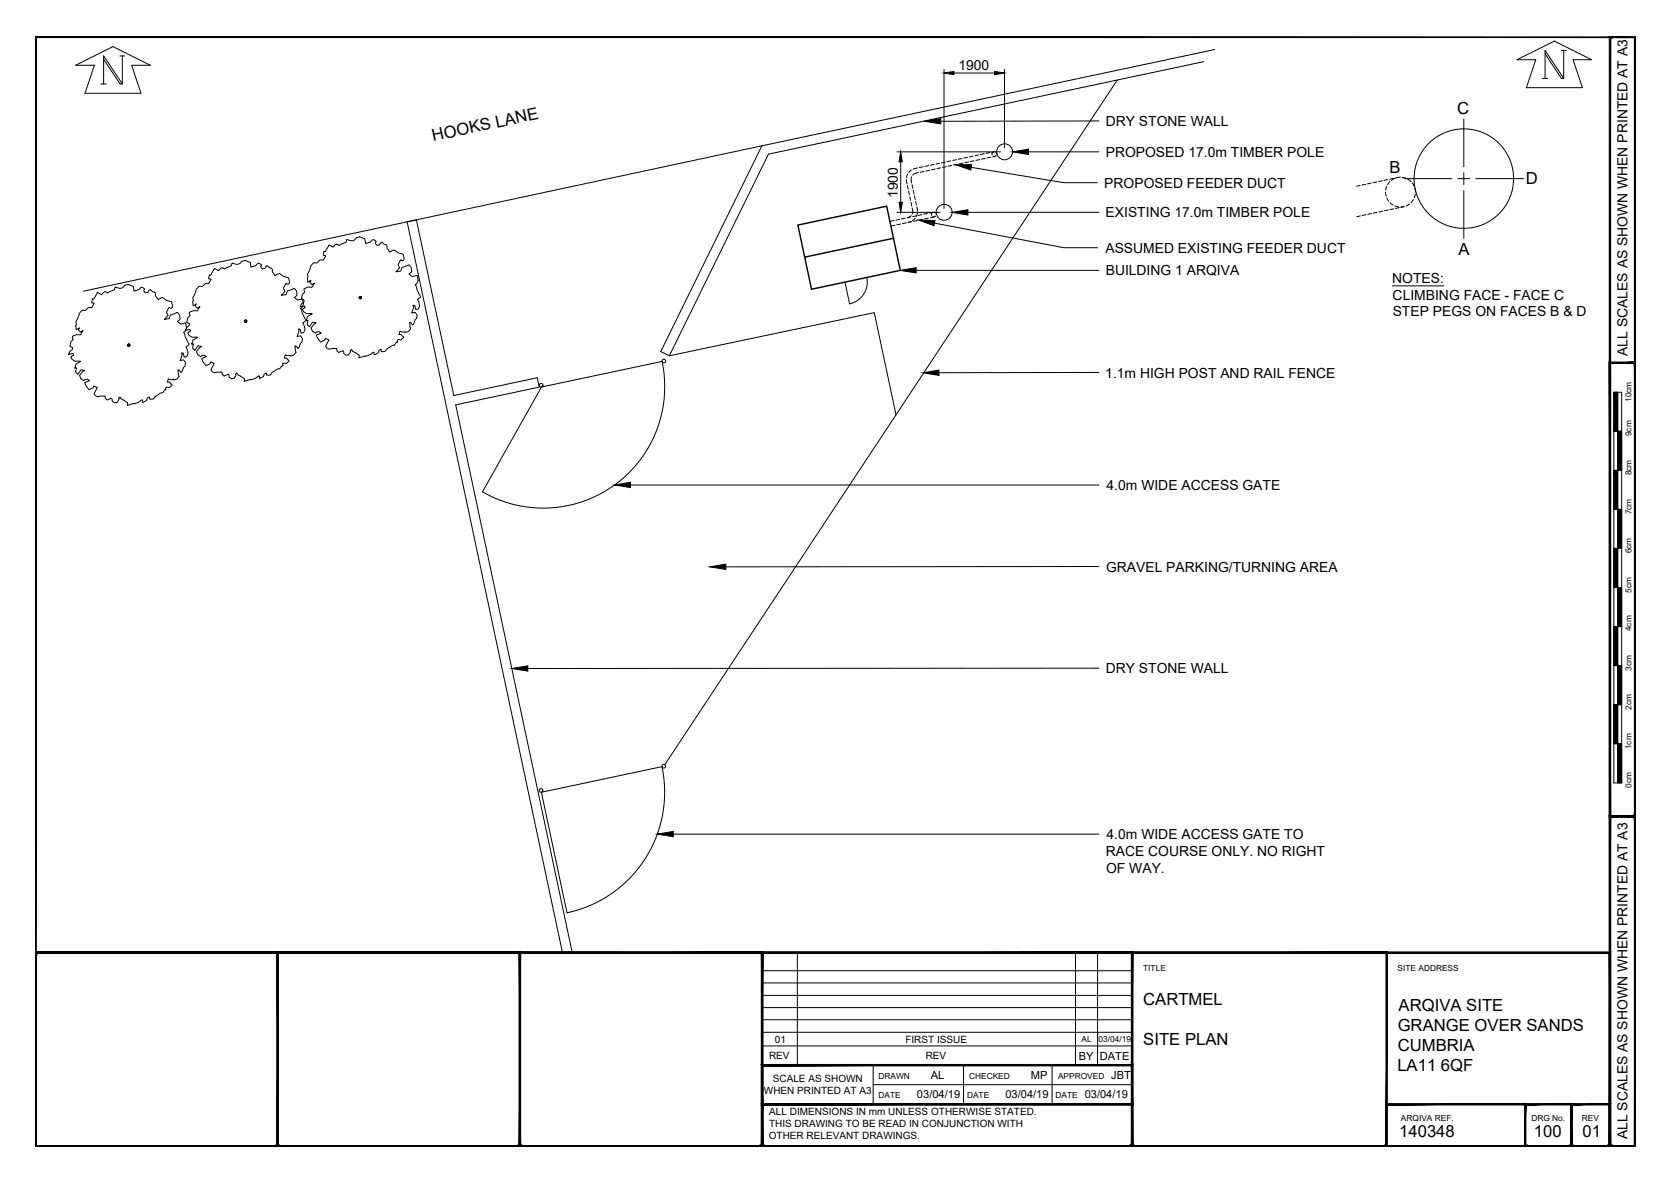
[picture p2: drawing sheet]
<svg xmlns="http://www.w3.org/2000/svg" width="420mm" height="297mm" viewBox="0 0 420 297" stroke-linecap="round" stroke-linejoin="round" font-family="sans-serif">
<!-- layer: FENCE PLAN -->
<g fill="none" stroke="#000" stroke-width=".25">
<path d="M280.8 20.1l-113.7 172.1M136.1 97.3l30.3-6.5a30.5 30.5 0 0 1-11.9 31.1 30.5 30.5 0 0 1-33.3 1.7zM136 199.1l30.4-6.4a31 31 0 0 1-23.9 36.7z"/>
<circle cx="136" cy="96.8" r=".46"/>
<circle cx="166.8" cy="90.7" r=".46"/>
<circle cx="135.9" cy="198.6" r=".46"/>
<circle cx="166.8" cy="192.6" r=".46"/>
</g>
<!-- layer: WALL OTHER -->
<path d="M302.5 15.5l-109.4 23.2-24.9 50.7-2.2-1.1 25.4-51.5M305.3 12.4l-113.6 24.2M191.7 36.6l-.3 .2M141.3 239.4l-39-183.6 2.3-.6 9.4 44.2 21-4.5 .5 2.4-21 4.4 29.3 137.7" fill="none" stroke="#000" stroke-width=".25"/>
<!-- layer: WALL EXTERNAL -->
<path d="M200.5 56.6l22.3-4.8 3.4 16.1-22.3 4.8zM224.5 59.9l-22.3 4.7" fill="none" stroke="#000" stroke-width=".36"/>
<!-- layer: TOWER MAST -->
<circle cx="237.3" cy="53.4" r="2" fill="none" stroke="#000" stroke-width=".25"/>
<!-- layer: DOORS WINDOWS -->
<path d="M212.3 70.9l1.2 5.5M217.8 69.7a5.6 5.6 0 0 1-4.3 6.7" fill="none" stroke="#000" stroke-width=".25"/>
<!-- layer: MEDIUM THICKNESS -->
<g fill="none" stroke="#000" stroke-width=".25">
<circle cx="252.5" cy="38.2" r="2"/>
<circle cx="367.9" cy="44.9" r="12.5"/>
</g>
<!-- layer: LANDSCAPING -->
<path d="M191.7 36.6l-170.7 36.6M24.5 73.5l1 .6 .9-.8 .7 .3 1.7-.8 .1-.7 1.5 .4 .5-.3 .4-.5 .9-.2 1.3 .5 .2 1.2 1.2-.4 .5-.6h.3l.7 .4-.3 .5 .4 .5 .7-.1 .1-.3 .5-.4 .5 .5 .6 .1 .2 .4v.6l.6 .9 1.1-.5 1.1 .7 1.2 .3 .2 1.5-.3 .2-.5-.3-.7 1.3 .4 .8-.9 1 1.2-.2 .3-.9 1.8-.7 .6 .7v1.1l-.6 .5 .9 .6 1.1-.3 .3 1.3-.4 .9-.4 .2 .3 .4 .2 .9 .9 1.7-.8 .6 .6 1.7-.4 .8-.6 .1-.3-1h-.4l.2 .5-.5 1.4 .9-.1 .4 .6-.1 .9-.3 .2-.5 1.2-.2 .2-.5-.6h-.3l.3 1.6-.6 .7-.7 .2-.2-.2-.1 .1-1.1-.2-.2 .8h.6l.6 .8-.7 .6-.7-.1-.3 .2 .1 .5h-.3l-.5 .7-.6 .1-1.3 .9-.4 .5-1 .1v-.5l-.6 .3-.1 .5-1.1 .6v-.7l-.5 .1a2.37 2.37 0 0 1-1.8 .8l-1.5 .5 .1-.7-1.7-1-.2-.4-.4 .3 .1 .2-.5 .8-.6 .1-.6-.4-.2-.7-1.1 .4-.5-.4v-.6l-1.8 .2-.6-.3-.4-.4 .9-1.6-.9-.4-.2 .4-1 .5-1.1-1.7 1.2-.5-.6-.4-.5 .1-.3 .3-.8-.6-.3-.7 1.2-1.3-.9-.2-.7 1.2-.6-.6 .2-1.1-.4 .1 .3-1 1.2-.7h-1.4l-.8-.5-.3-.6 .7-.5-.2-.4-1.1 .3 .3-.8 .7-.5v-.4l-.6-.3 .2-1.2 .6-.6-.2-.8 1-.4 1 .1 .7-1.1-.7 .4-.5-.6 .3-.5-.8 .4-.2-.9 .2-.4-.1-.6 .9-2.2 .6-.7h.8l.8-.7h.8l.7-1.1-.7-.1 .2-1 .3 .1zM53.9 67.4l1 .6 .9-.8 .7 .4 1.6-.8 .2-.7 1.5 .3 .5-.2 .4-.5 .9-.3 1.3 .6 .2 1.1 1.2-.4 .5-.5 .3-.1 .7 .5-.3 .4 .4 .6 .7-.1 .1-.4 .4-.4 .6 .5 .5 .2 .3 .3-.1 .6 .7 1 1.1-.6 1.1 .8 1.2 .3 .2 1.4-.3 .3-.6-.3-.6 1.2 .4 .8-.9 1 1.2-.2 .3-.9 1.8-.6 .5 .7 .1 1-.7 .6 .9 .6 1.2-.3 .3 1.3-.4 .9-.4 .2 .3 .4 .1 .8 1 1.8-.8 .6 .6 1.7-.4 .8-.6 .1-.3-1h-.4l.1 .5-.5 1.4 1-.1 .4 .6-.1 .9-.3 .2-.5 1.2-.2 .2-.5-.6h-.3l.3 1.5-.6 .8-.7 .2-.2-.2-.1 .1-1.1-.2-.3 .8h.6l.6 .7-.7 .7-.6-.2-.3 .2 .1 .5-.3 .1-.5 .6-.6 .2-1.4 .9-.3 .5-1 .1v-.6l-.6 .3-.2 .6-1 .5v-.7l-.5 .2a2.37 2.37 0 0 1-1.8 .8l-1.5 .4 .1-.6-1.7-1-.3-.5-.4 .3 .2 .3-.5 .8-.6 .1-.6-.4-.2-.8-1.1 .5-.5-.5v-.5l-1.9 .2-.6-.3-.3-.4 .8-1.7-.9-.3-.1 .4-1 .5-.9-1.1-.2-.7 1.2-.5-.6-.3h-.6l-.3 .4-.7-.6-.3-.8 1.2-1.2-.9-.2-.7 1.2-.6-.6 .2-1.1-.4 .1 .3-1.1 1.2-.6h-1.4l-.8-.5-.3-.7 .7-.4-.2-.4-1.1 .3 .3-.8 .7-.5v-.5l-.7-.3 .3-1.1 .6-.6-.2-.8 1-.4h1l.6-1.1-.6 .4-.5-.6 .2-.4-.8 .4-.1-1 .2-.3-.2-.6 .9-2.2 .7-.8 .8 .1 .8-.8 .8 .1 .7-1.1-.7-.2 .2-.9 .3 .1zM82.7 61.5l1 .6 .5-.6 .4-.2 .7 .4 1.7-.8 .1-.7 1.5 .3 .5-.2 .4-.5 .9-.3 1.3 .5 .2 1.2 1.2-.4 .5-.5 .3-.1 .7 .5-.3 .4 .4 .5 .7-.1 .1-.3 .5-.4 .5 .5 .6 .2 .2 .3-.1 .6 .7 1 1.1-.6 1.1 .8 1.2 .3 .2 .9v.5l-.3 .3-.5-.3-.7 1.2 .4 .8-.9 1 1.2-.2 .3-.9 1.8-.7 .5 .7 .1 1.1-.6 .6 .8 .6 1.2-.3 .3 1.3-.4 .8-.4 .3 1.4 3-.8 .6 .6 1.7-.4 .8-.6 .1-.3-1h-.4l.2 .4-.6 1.5 1-.2 .4 .7-.1 .9-.3 .2-.5 1.1-.2 .3-.5-.7h-.3l.3 1.6-.6 .7-.7 .2-.2-.1-.1 .1-1.1-.3-.2 .9h.5l.6 .7-.7 .6-.6-.1-.3 .2 .1 .5h-.3l-.5 .7-.6 .1-1.4 1-.3 .5h-1v-.5l-.6 .3-.2 .6-1 .5v-.7l-.5 .2a2.51 2.51 0 0 1-1.8 .8l-1.5 .4 .1-.6-1.7-1-.2-.5-.4 .3 .1 .3-.5 .8-.6 .1-.6-.4-.2-.8-1.1 .5-.5-.5v-.5l-1-.1-.9 .3-.5-.3-.4-.5 .8-1.6-.8-.4-.2 .5-1 .5-1.1-1.8 1.2-.5-.6-.4-.5 .1-.3 .3-.8-.5-.3-.8 .7-.9 .5-.3-.9-.2-.7 1.1-.6-.5 .2-1.1-.4 .1 .3-1.1 1.2-.7h-1.4l-.8-.4-.3-.7 .7-.4-.2-.4-1.1 .3 .3-.8 .7-.5v-.5l-.7-.3 .3-1.1 .6-.6-.2-.8 1-.5 1 .1 .6-1.1-.6 .4-.5-.6 .3-.5-.8 .5-.2-1 .2-.3-.2-.6 1-2.3 .6-.7 .8 .1 .8-.8 .8 .1 .7-1.1-.7-.2 .2-1 .3 .1zM168.2 89.4l51.5-10.8 5.5 25.6" fill="none" stroke="#000" stroke-width=".25"/>
<g fill="#000" stroke="#000" stroke-width=".25">
<path d="M90.3 74.8v.1l.2-.1zM90.3 74.9l.2-.1-.1 .2zM90.5 74.8l-.1 .2 .1 .1z"/>
<path d="M90.5 74.8v.3l.2-.1zM90.5 74.8l.3 .1-.1 .1zM90.5 74.8l.3 .1v-.1z"/>
<path d="M90.4 74.5l.1 .3zM90.4 74.5l.1 .3-.2-.1zM90.3 74.7v.1h.2z"/>
<path d="M90.5 74.8h.3v-.1zM90.7 74.5l.1 .2-.3 .1zM90.5 74.5v.3l.2-.3z"/>
<path d="M32.1 86.7v.2l.2-.2zM32.1 86.9l.2-.2-.1 .3zM32.3 86.7l-.1 .3z"/>
<path d="M32.3 86.7l.2 .3zM32.3 86.7l.3 .2-.1 .1zM32.3 86.7l.3 .2v-.2z"/>
<path d="M32.2 86.5l.1 .2v-.2zM32.1 86.6l.1-.1 .1 .2zM32.1 86.6v.1h.2z"/>
<path d="M32.3 86.7h.3v-.1zM32.5 86.5l.1 .1-.3 .1zM32.3 86.5v.2l.2-.2z"/>
<path d="M61.5 80.7v.1l.2-.1zM61.5 80.8l.2-.1-.1 .2zM61.7 80.7l-.1 .2z"/>
<path d="M61.7 80.7l.2 .2zM61.7 80.7l.3 .1-.1 .1zM61.7 80.7l.3 .1v-.1z"/>
<path d="M61.6 80.5l.1 .2v-.3zM61.5 80.6l.1-.1 .1 .2zM61.5 80.6v.1h.2z"/>
<path d="M61.7 80.7h.3v-.1zM61.9 80.5l.1 .1-.3 .1zM61.7 80.4v.3l.2-.2z"/>
</g>
<!-- layer: PROPOSED OTHER USER 2 ANCILLARY -->
<g fill="none" stroke="#000" stroke-width=".25">
<path d="M241.7 39.8l-.9 .2M243.1 39.5l-.9 .2M244.5 39.2l-.9 .2M245.9 38.9l-.9 .2M247.3 38.6l-.9 .2M247.6 39.8l-1 .2M248.7 38.3l-.9 .2M249 39.5l-1 .2M249.6 38.2l-.3 .3v.4M249.8 38.1l-.6 .1M250 38.1l.3 .2 .2 .4M250 39.3l-.6 .1"/>
<path d="M250.3 39.1l-.3 .2-.4-.1M367.8 29.9v12M224.7 55.4l-1.1 .2M224.9 56.6l-1 .2M226.1 55.1l-1 .2M226.3 56.3l-.9 .2M227.5 54.8l-1 .2M227.7 56l-.9 .2M227.8 45.1l.1 1.1M228 46.7l.2 .9M228.1 43.8l-.3 .8M228.3 48l.2 1"/>
<path d="M228.6 49.4l.2 1M228.8 55.7l-.4 .2M228.9 54.5l-1 .2M228.9 50.8l.2 1M229 54.2l-.9 .5M229 42.7l-.6 .6M229.1 44.4l-.2 .7 .2 .9M229.1 55.7l-.9 .2M229.2 46.4l.2 .9M229.2 52.2l.2 .9-.2 .7M229.5 47.8l.2 .9M229.8 49.2l.2 .9"/>
<path d="M230 54.8l-.7 .7M230.1 50.6l.2 .9M230.3 54.2l-1 .2M230.4 52l.2 1.1M230.5 55.4l-.9 .2M230.5 53.6l-.3 .8M230.6 42.2l-1.1 .3M230.8 43.4l-.9 .2-.6 .4M231.7 53.9l-1 .2M231.9 55.1l-.9 .2M232 41.9l-1 .2M232.2 43.1l-.9 .2"/>
<path d="M233.1 53.6l-1 .2M233.3 54.8l-.9 .2M233.3 41.6l-.9 .2M233.6 42.8l-.9 .2M234.4 53.4l-.3 .3v.4M234.6 53.3l-1.1 .2M234.7 41.3l-.9 .2M234.8 53.3l.3 .2 .2 .4M234.8 54.5l-1 .2M235 42.5l-.9 .2M235.1 54.3l-.4 .2-.3-.1M236.1 41l-.9 .2"/>
<path d="M236.4 42.2l-.9 .2M237.5 40.7l-.9 .2M237.8 41.9l-.9 .2M238.9 40.4l-.9 .2M239.2 41.6l-.9 .2M240.3 40.1l-.9 .2M240.6 41.3l-.9 .2M242 41l-.9 .2M243.4 40.7l-.9 .2M244.8 40.4l-1 .2M246.2 40.1l-1 .2M341.8 46.6l-.9 .2"/>
<path d="M341.8 54.3l-.9 .2M343.2 46.3l-1 .2M343.2 54l-.9 .2M344.6 46l-1 .2M344.6 53.7l-.9 .2M346 45.7l-1 .2M346 53.4l-.9 .2M347.4 45.4l-1 .2M347.4 53.1l-.9 .2M348.2 48.3l.1 1M348.5 46.9l-.3 .9M348.5 49.7l.5 .9"/>
<path d="M348.7 45.1l-.9 .2M348.8 52.8l-.9 .2M349.3 45.6l-.6 .8M349.3 50.9l.8 .6M350.1 44.8l-.9 .2M350.2 52.5l-.9 .2M350.5 44.8l-.9 .5M350.5 51.8l1 .2M351.1 44.6l-.5 .1M351.6 52.2l-.9 .2M351.9 44.5l-.9 .2M352.4 44.6l1 .2"/>
<path d="M352.7 51.9l-.6 .2M352.8 44.9h12M352.9 51.9l-1 .1M353.8 45l.8 .6M354.2 51.2l-.8 .5M354.9 46l.5 .8M355.2 50.1l-.6 .8M355.5 47.3l.2 1M355.6 48.7l-.2 1M366.3 44.9h3M367.8 43.4v3M367.8 47.9v12"/>
<path d="M370.8 44.9h12"/>
</g>
<!-- layer: TEXT AND DIMENSIONS -->
<g fill="none" stroke="#000" stroke-width=".25">
<path d="M237.2 17.5v34.9M239.7 18.4h10.2M252.4 17.5v19.7M225.4 38.2h26M258.4 38.2h17.7M276.1 30.4l-39.7 .1M225.4 53.4h10.8M226.3 40.7v10.2M234.8 56.1l32.5 6.2h8.5M243.2 53.4h32.9M244.1 42.1l23.2 3.8h8.5M230.2 67.9h45.9"/>
<path d="M349.9 71.8h13M276.1 93.6l-40.1 .1M158.4 121.9h117.7M276.1 142.4l-93.7 .1M276.1 167.9l-143.5 .1M169.2 209.6h106.9"/>
</g>
<!-- layer: 0 -->
<g fill="none" stroke="#000" stroke-width=".25">
<path d="M405.5 98.6h2v98.1h-2zM406.5 98.6v98.1M405.5 118.2h2M405.5 108.4h2M405.5 137.8h2M405.5 128h2M405.5 157.5h2M405.5 147.7h2M405.5 177.1h2M405.5 167.3h2M405.5 186.9h2M200.4 239.4v28.3"/>
<path d="M270.3 239.4v28.3M275.8 239.4v28.3M191.5 250.1h93M191.5 247h93M191.5 243.9h93M191.5 256.3h93M191.5 253.2h93M191.5 259.4h93M191.5 262.8h93M219.4 267.7v9.8M219.4 272.6h65.1M242.1 267.7v9.8"/>
<path d="M264.4 267.7v9.8"/>
</g>
<g fill="#000" stroke="#000" stroke-width=".25">
<path d="M8.9 9.3l.2 .1h401.6zM8.9 9.3h402l-.2 .1z"/>
<path d="M404.4 9.3l.3 .1zM404.4 9.3l.3 .1-.3 278.6zM404.7 9.4l-.3 278.6 .3-.1zM404.4 288l.3-.1z"/>
<path d="M404.6 9.3l.1 .1h6zM404.6 9.3h6.3l-.2 .1z"/>
<path d="M410.7 9.4v278.5l.2-278.6zM410.9 9.3v278.7l-.2-.1z"/>
<path d="M410.7 9.4v278.5l.2-278.6zM410.9 9.3v278.7l-.2-.1z"/>
<path d="M404.4 91l.3 .3 6.2-.3zM404.7 91.3l6.2-.3-.2 .3zM410.9 91l-.2 .3z"/>
<path d="M404.4 91l.3 114v-113.7zM404.4 91l.3 114-.3 .3z"/>
<path d="M405.5 98.6l1 9.8v-9.8zM405.5 98.6l1 9.8h-1z"/>
<path d="M410.9 91.1l-.2 .2 .2 113.9zM410.7 91.3l.2 113.9-.2-.2zM410.7 205l.2 .3zM404.7 205h6l.2 .3zM404.7 205l-.3 .3h6.5z"/>
<path d="M405.5 118.2l1 9.8v-9.8zM405.5 118.2l1 9.8h-1z"/>
<path d="M406.5 108.4l1 9.8v-9.8zM406.5 108.4l1 9.8h-1z"/>
<path d="M405.5 137.8l1 9.8v-9.8zM405.5 137.8l1 9.8h-1z"/>
<path d="M406.5 128l1 9.8v-9.8zM406.5 128l1 9.8h-1z"/>
<path d="M405.5 157.5l1 9.8v-9.8zM405.5 157.5l1 9.8h-1z"/>
<path d="M406.5 147.6l1 9.9v-9.9zM406.5 147.6l1 9.9h-1z"/>
<path d="M405.5 177.1l1 9.8v-9.8zM405.5 177.1l1 9.8h-1z"/>
<path d="M406.5 167.3l1 9.8v-9.8zM406.5 167.3l1 9.8h-1z"/>
<path d="M406.5 186.9l1 9.8v-9.8zM406.5 186.9l1 9.8h-1z"/>
<path d="M404.4 205l.3 .3 6.2-.3zM404.7 205.3l6.2-.3-.2 .3zM410.9 205l-.2 .3z"/>
<path d="M410.9 205.1l-.2 .2 .2 82.7zM410.7 205.3l.2 82.7-.2-.1zM410.7 287.9l.2 .1z"/>
<path d="M8.9 239.2l.2 .4zM8.9 239.2l395.5 .4h-395.3zM8.9 239.2l395.5 .4 .3-.4z"/>
<path d="M9.1 239.6h60.5l.3-.4zM8.9 239.2h61l-60.8 .4zM8.9 239.2l.2 .4z"/>
<path d="M69.9 239.6h60.6l.3-.4zM69.6 239.2h61.2l-60.9 .4zM69.6 239.2l.3 48.7v-48.3zM69.6 239.2l.3 48.7-.3 .1zM69.6 288l.3-.1z"/>
<path d="M130.8 239.6h60.5l.4-.4zM130.5 239.2h61.2l-60.9 .4zM130.5 239.2l.3 48.7v-48.3zM130.5 239.2l.3 48.7-.3 .1zM130.5 288l.3-.1z"/>
<path d="M191.7 239.6h92.6l.4-.4zM191.3 239.2h93.4l-93 .4zM191.3 239.2l.4 48.7v-48.3zM191.3 239.2l.4 48.7-.4 .1zM191.3 288l.4-.1z"/>
<path d="M284.7 239.6h63.6l.3-.4zM284.3 239.2h64.3l-63.9 .4zM284.3 239.2l.4 48.7v-48.3zM284.3 239.2l.4 48.7-.4 .1zM284.3 288l.4-.1z"/>
<path d="M404.7 239.2l-.3 .4 .3 48.4zM404.4 239.6l.3 48.4-.3-.1zM404.4 287.9l.3 .1z"/>
<path d="M191.3 277.3l.4 .4 93-.4zM191.7 277.7l93-.4-.4 .4zM284.7 277.3l-.4 .4 .4 10.3zM284.3 277.7l.4 10.3-.4-.1zM284.3 287.9l.4 .1z"/>
<path d="M191.3 277.7h93.4l-.4-.4zM191.3 277.7l.4-.4h92.6zM191.3 267.5v10.2l.4-.4zM191.3 267.5l.4 .4v9.4zM191.3 267.5l.4 .4 93-.4zM191.7 267.9l93-.4-.4 .4zM284.7 267.5l-.4 .4 .4 9.8zM284.3 267.9l.4 9.8-.4-.4z"/>
<path d="M383.1 277.3l.3 .4 11.7-.4zM383.4 277.7l11.7-.4-.4 .4zM394.7 277.7l.4 10.3v-10.7zM394.7 277.7l.4 10.3-.4-.1zM394.7 287.9l.4 .1z"/>
<path d="M348.5 277.7h34.8v-.4zM348.5 277.3h34.8l-34.8 .4z"/>
<path d="M394.7 277.3l.4 .4 9.6-.4zM395.1 277.7l9.6-.4-.3 .4zM404.7 277.3l-.3 .4 .3 10.3zM404.4 277.7l.3 10.3-.3-.1zM404.4 287.9l.3 .1z"/>
<path d="M9.1 9.4l-.2 278.6 .2-.1zM8.9 9.3l.2 .1-.2 278.6z"/>
<path d="M9.1 239.6l-.2 48.4 .2-.1zM8.9 239.4l.2 .2-.2 48.4z"/>
<path d="M9.1 287.9l60.7 .1-.2-.1zM9.1 287.9l60.7 .1h-60.9z"/>
<path d="M69.6 287.9l.3 .1zM69.9 239.2v48.8l-.3-.1zM69.9 239.2l-.3 .4v48.3z"/>
<path d="M69.9 287.9l60.7 .1-.1-.1zM69.9 287.9l60.7 .1h-60.8z"/>
<path d="M130.5 287.9l.3 .1zM130.8 239.2v48.8l-.3-.1zM130.8 239.2l-.3 .4v48.3z"/>
<path d="M130.8 287.9l60.7 .1-.2-.1zM130.8 287.9l60.7 .1h-60.9z"/>
<path d="M191.3 287.9l.4 .1zM191.7 239.2v48.8l-.4-.1zM191.3 239.6v48.3l.4-48.7z"/>
<path d="M191.7 287.9l92.8 .1-.2-.1zM191.7 287.9l92.8 .1h-93z"/>
<path d="M284.3 287.9l.4 .1zM284.7 239.2v48.8l-.4-.1zM284.7 239.2l-.4 .4v48.3z"/>
<path d="M191.5 288h93l-.2-.1zM191.5 288l.2-.1h92.6zM191.3 288l.4-.1zM191.7 277.7v10.2l-.4 .1zM191.3 277.3v10.7l.4-10.3z"/>
<path d="M284.7 287.9l63.8 .1-.2-.1zM284.7 287.9l63.8 .1h-64z"/>
<path d="M348.3 287.9l.3 .1zM348.6 239.2v48.8l-.3-.1zM348.6 239.2l-.3 .4v48.3z"/>
<path d="M383.3 288h11.6l-.2-.1zM383.4 287.9h11.3l-11.4 .1zM383.1 288l.3-.1zM383.4 277.7v10.2l-.3 .1zM383.1 277.3v10.7l.3-10.3z"/>
<path d="M8.9 288h395.7l-.2-.1zM8.9 288l.2-.1h395.3zM8.9 239.4v48.6l.2-.1zM8.9 239.4l.2 .2v48.3z"/>
<path d="M394.9 288h9.7l-.2-.1zM394.9 288l.2-.1h9.3zM394.7 288l.4-.1zM395.1 277.7v10.2l-.4 .1zM394.7 277.3v10.7l.4-10.3z"/>
<path d="M9.1 287.9l401.8 .1-.2-.1zM9.1 287.9l401.8 .1h-402z"/>
<path d="M404.7 287.9l6.2 .1-.2-.1zM404.7 287.9l6.2 .1h-6.3z"/>
<path d="M404.6 288h6.3l-.2-.1zM404.7 287.9h6l-6.1 .1zM404.4 288l.3-.1zM404.7 205.3v82.6l-.3 .1zM404.4 205v83l.3-82.7z"/>
</g>
<!-- layer: LINE THICK -->
<path d="M26 14.9l4.2 6.2h.5M30.1 14.1h1.3M30.7 14.1v7M387.6 19.7h1.3M388.3 13.5l4.1 6.2h.5M388.3 19.7v-7l4.6 7M392.3 12.7h1.3M392.9 12.7v7M25.4 21.1h1.3M26 21.1v-7l4.7 7" fill="none" stroke="#000" stroke-width=".25"/>
<!-- layer: LINE MEDIUM -->
<path d="M19 16.4l9.4-4.7 9.4 4.7h-4.7l2.3 7h-14l2.3-7zM381.2 15l9.4-4.7 9.4 4.7h-4.7l2.3 7h-14l2.3-7z" fill="none" stroke="#000" stroke-width=".25"/>
<!-- layer: TEXT AND DIMENSIONS -->
<g fill="#000" stroke="#000" stroke-width=".25">
<path d="M237.2 18.4l2.5-.5v.9zM249.9 17.9l2.5 .5-2.5 .4zM232.4 30.5l4-.7v1.3zM254.4 38.2l4-.7v1.3zM225.9 50.9h.8l-.4 2.5zM226.3 38.2l.4 2.5h-.8zM230.9 55.3l4.1 .1-.3 1.3zM239.2 53.4l4-.7v1.3zM240.1 41.4h4.1l-.2 1.3zM226.2 67.9l4-.6v1.3zM232 93.7l4-.7v1.3zM154.4 121.9l4-.7v1.3z"/>
<path d="M178.4 142.5l4-.7v1.3zM128.6 168l4-.7v1.4zM165.2 209.6l4-.7v1.4z"/>
</g>
<g font-size="4.2">
<text x="366.2" y="28.7">C</text>
<text x="108.9" y="35.5" transform="rotate(-12 108.9 35.5)">HOOKS LANE</text>
<text x="349.2" y="43.5">B</text>
<text x="383.4" y="46.1">D</text>
<text x="366.5" y="64.2">A</text>
<text x="287.3" y="252.5">CARTMEL</text>
<text x="351.5" y="254">ARQIVA SITE</text>
<text x="287.3" y="262.5">SITE PLAN</text>
<text x="351.2" y="259.1">GRANGE OVER SANDS</text>
<text x="351.1" y="269.2">LA11 6QF</text>
<text x="351.2" y="264.1">CUMBRIA</text>
<text x="351.6" y="285.7">140348</text>
<text x="385.5" y="285.7">100</text>
<text x="397.7" y="285.7">01</text>
</g>
<g font-size="3.5">
<text x="240.8" y="17.6">1900</text>
<text x="277.9" y="31.7">DRY STONE WALL</text>
<text x="277.9" y="39.4">PROPOSED 17.0m TIMBER POLE</text>
<text x="277.5" y="47.2">PROPOSED FEEDER DUCT</text>
<text x="225.6" y="49.8" transform="rotate(-90 225.6 49.8)">1900</text>
<text x="277.8" y="54.6">EXISTING 17.0m TIMBER POLE</text>
<text x="277.8" y="63.5">ASSUMED EXISTING FEEDER DUCT</text>
<text x="277.9" y="69.2">BUILDING 1 ARQIVA</text>
<text x="349.9" y="71.1">NOTES:</text>
<text x="350" y="75.3">CLIMBING FACE - FACE C</text>
<text x="350" y="79.5">STEP PEGS ON FACES B &amp; D</text>
<text x="409" y="89.4" transform="rotate(-90 409 89.4)">ALL SCALES AS SHOWN WHEN PRINTED AT A3</text>
<text x="277.8" y="94.9">1.1m HIGH POST AND RAIL FENCE</text>
<text x="278.1" y="123.1">4.0m WIDE ACCESS GATE</text>
<text x="277.9" y="143.6">GRAVEL PARKING/TURNING AREA</text>
<text x="277.9" y="169.2">DRY STONE WALL</text>
<text x="277.9" y="215.1">RACE COURSE ONLY. NO RIGHT</text>
<text x="278.1" y="210.9">4.0m WIDE ACCESS GATE TO</text>
<text x="278" y="219.3">OF WAY.</text>
<text x="409" y="286.3" transform="rotate(-90 409 286.3)">ALL SCALES AS SHOWN WHEN PRINTED AT A3</text>
</g>
<g font-size="2.8">
<text x="271.1" y="266.3">BY</text>
<text x="276.4" y="266.3">DATE</text>
<text x="233.9" y="271.1">AL</text>
<text x="259" y="271.1">MP</text>
<text x="279.3" y="271.1">JBT</text>
<text x="230.4" y="276">03/04/19</text>
<text x="252.7" y="276">03/04/19</text>
<text x="272.6" y="276">03/04/19</text>
</g>
<g font-size="2.5">
<text x="194.7" y="262">01</text>
<text x="227.5" y="262">FIRST ISSUE</text>
<text x="193.3" y="266.2">REV</text>
<text x="232.6" y="266.2">REV</text>
<text x="192" y="275">WHEN PRINTED AT A3</text>
<text x="194.2" y="272">SCALE AS SHOWN</text>
<text x="193.3" y="280.3">ALL DIMENSIONS IN mm UNLESS OTHERWISE STATED.</text>
<text x="193.2" y="286.3">OTHER RELEVANT DRAWINGS.</text>
<text x="193.3" y="283.3">THIS DRAWING TO BE READ IN CONJUNCTION WITH</text>
</g>
<g font-size="2.1">
<text x="409.9" y="101" transform="rotate(-90 409.9 101)">10cm</text>
<text x="409.9" y="109.6" transform="rotate(-90 409.9 109.6)">9cm</text>
<text x="409.9" y="119.5" transform="rotate(-90 409.9 119.5)">8cm</text>
<text x="409.9" y="129.3" transform="rotate(-90 409.9 129.3)">7cm</text>
<text x="409.9" y="139.1" transform="rotate(-90 409.9 139.1)">6cm</text>
<text x="409.9" y="148.9" transform="rotate(-90 409.9 148.9)">5cm</text>
<text x="409.9" y="158.6" transform="rotate(-90 409.9 158.6)">4cm</text>
<text x="409.9" y="168.6" transform="rotate(-90 409.9 168.6)">3cm</text>
<text x="409.9" y="178.3" transform="rotate(-90 409.9 178.3)">2cm</text>
<text x="409.9" y="188.3" transform="rotate(-90 409.9 188.3)">1cm</text>
<text x="409.9" y="198" transform="rotate(-90 409.9 198)">0cm</text>
<text x="287.3" y="243.9">TITLE</text>
<text x="351.2" y="243.9">SITE ADDRESS</text>
<text x="271.8" y="261.9">AL</text>
<text x="276.1" y="261.9">03/04/19</text>
<text x="220.8" y="271.1">DRAWN</text>
<text x="243.5" y="271.1">CHECKED</text>
<text x="265.9" y="271.1">APPROVED</text>
<text x="220.8" y="276">DATE</text>
<text x="243" y="276">DATE</text>
<text x="265.2" y="276">DATE</text>
<text x="352.1" y="281.6">ARQIVA REF.</text>
<text x="384.8" y="281.6">DRG No.</text>
<text x="397.5" y="281.6">REV</text>
</g>
</svg>
